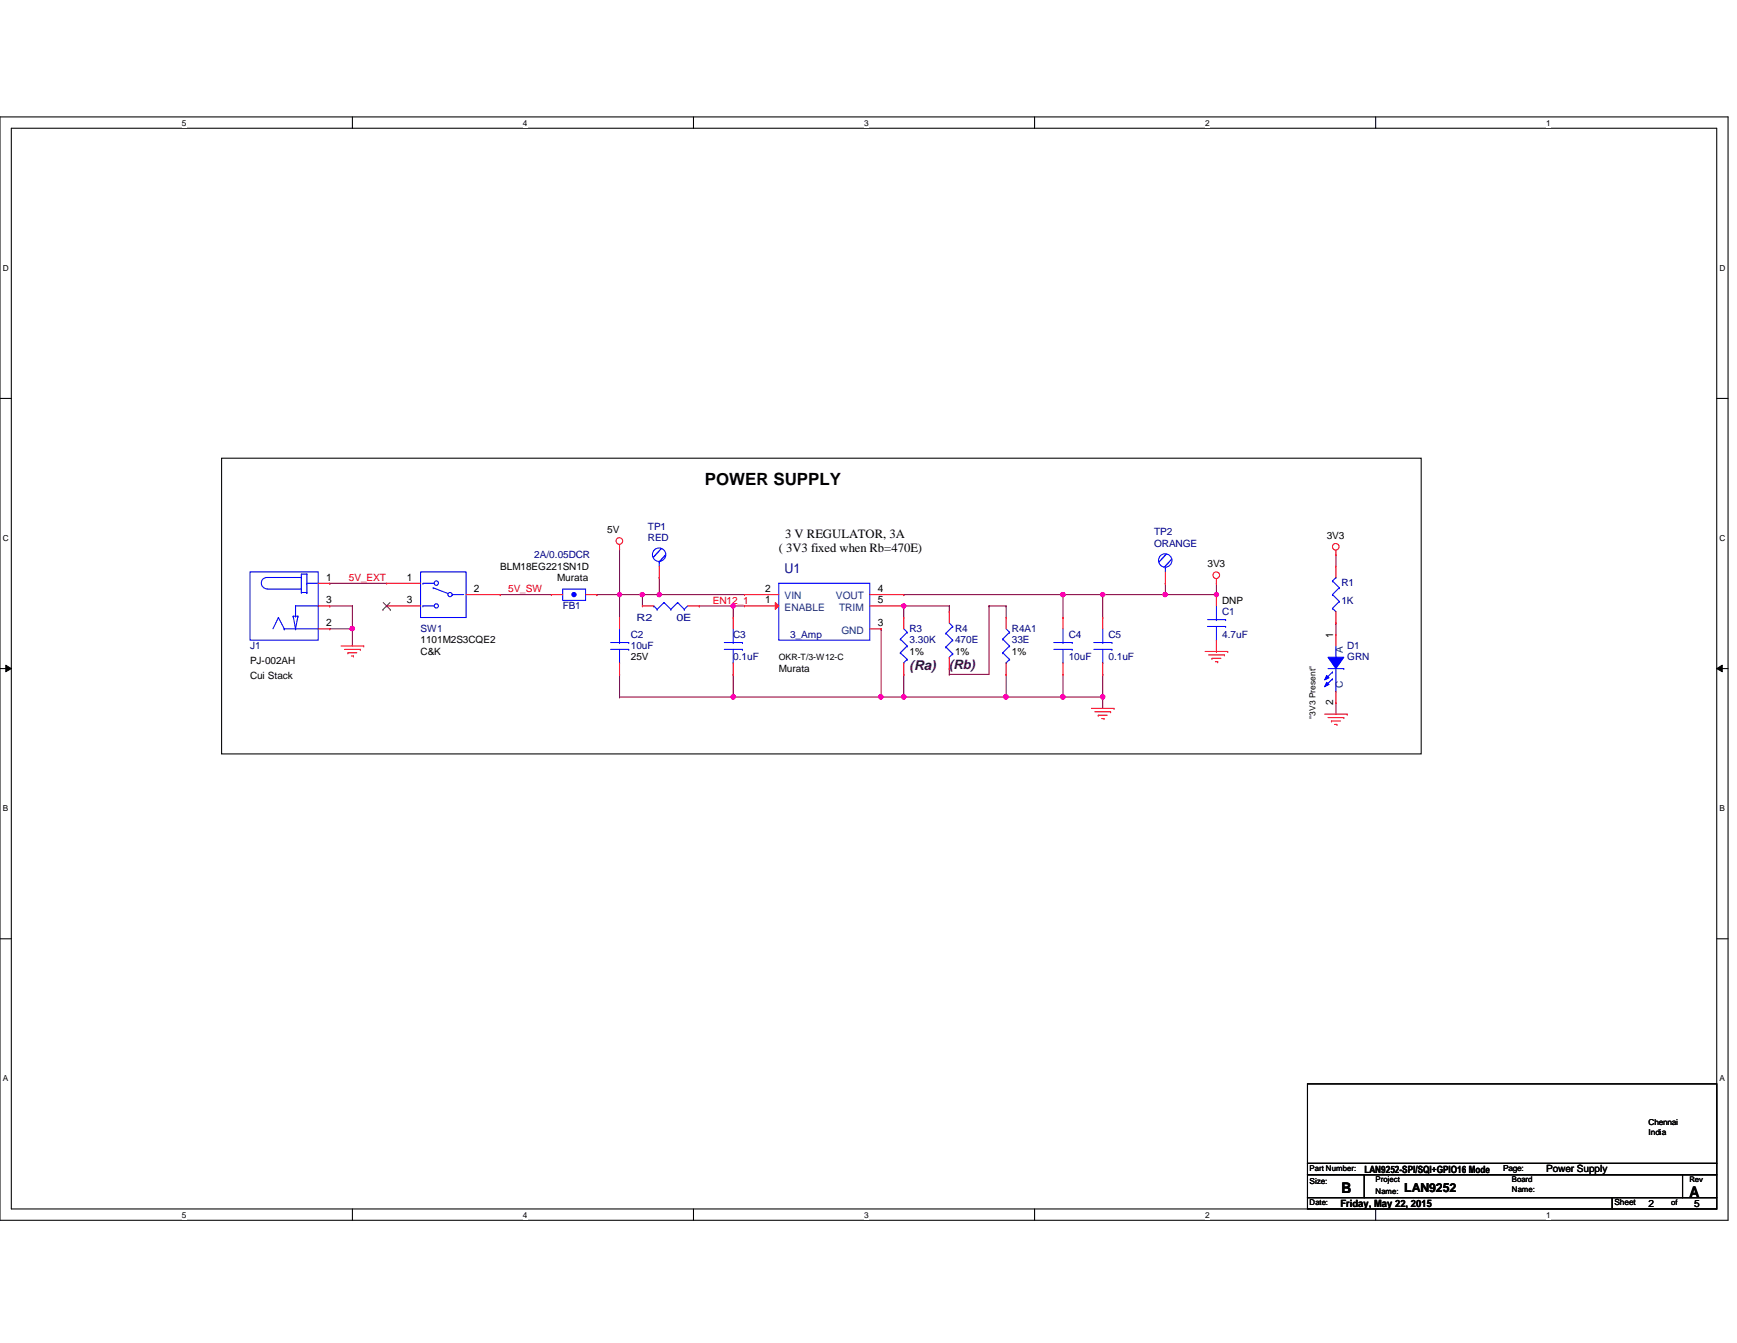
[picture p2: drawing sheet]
<svg xmlns="http://www.w3.org/2000/svg" width="279mm" height="216mm" viewBox="0 0 279 216" stroke-linecap="round" stroke-linejoin="round" font-family="sans-serif">
<path d="M0 18.8h278v177.4h-278zM1.8 20.6h274.3v173.8h-274.3z" fill="none" stroke="#000" stroke-width=".17"/>
<g fill="#fff">
<path d="M29.3 19h.7v1.5h-.7z"/>
<path d="M29.3 194.6h.7v1.4h-.7z"/>
</g>
<path d="M56.7 18.8v1.8M56.7 194.4v1.8" fill="none" stroke="#000" stroke-width=".17"/>
<g fill="#fff">
<path d="M84.1 19h.7v1.5h-.7z"/>
<path d="M84.1 194.6h.7v1.4h-.7z"/>
</g>
<path d="M111.5 18.8v1.8M111.5 194.4v1.8" fill="none" stroke="#000" stroke-width=".17"/>
<g fill="#fff">
<path d="M139 19h.7v1.5h-.7z"/>
<path d="M139 194.6h.7v1.4h-.7z"/>
</g>
<path d="M166.4 18.8v1.8M166.4 194.4v1.8" fill="none" stroke="#000" stroke-width=".17"/>
<g fill="#fff">
<path d="M193.8 19h.8v1.5h-.8z"/>
<path d="M193.8 194.6h.8v1.4h-.8z"/>
</g>
<path d="M221.3 18.8v1.8M221.3 194.4v1.8" fill="none" stroke="#000" stroke-width=".17"/>
<g fill="#fff">
<path d="M248.7 19h.7v1.5h-.7z"/>
<path d="M248.7 194.6h.7v1.4h-.7z"/>
<path d="M.5 42.3h.9v1.5h-.9z"/>
<path d="M276.6 42.3h.9v1.5h-.9z"/>
<path d="M.5 85.8h.9v1.4h-.9z"/>
<path d="M276.6 85.8h.9v1.4h-.9z"/>
</g>
<path d="M0 64.1h1.8M276.1 64.1h1.9" fill="none" stroke="#000" stroke-width=".17"/>
<g fill="#fff">
<path d="M.5 129.2h.8v1.5h-.8z"/>
<path d="M276.6 129.2h.9v1.5h-.9z"/>
</g>
<path d="M0 107.5h1.8M276.1 107.5h1.9" fill="none" stroke="#000" stroke-width=".17"/>
<path d="M.9 106.9l.9 .6-.9 .5zM276.1 107.5l.9-.6v1.1z" fill="#000"/>
<path d="M.9 106.9l.9 .6-.9 .5zM276.1 107.5l.9-.6v1.1z" fill="none" stroke="#000" stroke-width=".16"/>
<g fill="#fff">
<path d="M.5 172.6h.8v1.5h-.8z"/>
<path d="M276.6 172.6h.9v1.5h-.9z"/>
</g>
<path d="M35.6 73.7h193v47.5h-193zM0 150.9h1.8M276.1 150.9h1.9" fill="none" stroke="#000" stroke-width=".17"/>
<path d="M53 97.4h.1M53 97.4h3.7M56.7 97.4h.1M56.7 97.4v6.4M80.5 95.6h.1M80.5 95.6h8.2M53 101.1h.1M53 101.1h3.7M56.7 101.1h.1" fill="none" stroke="#800040" stroke-width=".17"/>
<circle cx="56.7" cy="101" r=".36" fill="#f0f"/>
<circle cx="56.7" cy="101" r=".36" fill="none" stroke="#f0f" stroke-width=".17"/>
<path d="M145.4 108.4h.1M145.4 108.4v3.7M171 112.1h.1M171 112.1h6.4" fill="none" stroke="#800040" stroke-width=".17"/>
<circle cx="177.4" cy="112" r=".35" fill="#f0f"/>
<circle cx="177.4" cy="112" r=".35" fill="none" stroke="#f0f" stroke-width=".17"/>
<circle cx="171" cy="112" r=".37" fill="#f0f"/>
<circle cx="171" cy="112" r=".37" fill="none" stroke="#f0f" stroke-width=".17"/>
<path d="M171 95.6h.1M171 95.6h6.4M171 108.4h.1M171 108.4v3.7M177.4 112.1h.1M177.4 112.1v1.8" fill="none" stroke="#800040" stroke-width=".17"/>
<circle cx="171" cy="95.6" r=".36" fill="#f0f"/>
<circle cx="171" cy="95.6" r=".36" fill="none" stroke="#f0f" stroke-width=".17"/>
<path d="M187.5 93.8h.1M187.5 93.8v1.8M214.9 89.2h.1M214.9 89.2v1.8M99.7 112.1h.1M99.7 112.1h18.2" fill="none" stroke="#800040" stroke-width=".17"/>
<circle cx="187.4" cy="95.6" r=".34" fill="#f0f"/>
<circle cx="187.4" cy="95.6" r=".34" fill="none" stroke="#f0f" stroke-width=".17"/>
<path d="M112.5 97.4h.1M112.5 97.4h5.4M117.9 97.4h.1M117.9 97.4v1.9M117.9 108.4h.1M117.9 108.4v3.7" fill="none" stroke="#800040" stroke-width=".17"/>
<circle cx="117.9" cy="97.4" r=".34" fill="#f0f"/>
<circle cx="117.9" cy="97.4" r=".34" fill="none" stroke="#f0f" stroke-width=".17"/>
<path d="M145.4 95.6h.1M145.4 95.6h25.6M117.9 112.1h.1M141.7 101.1h.1M141.7 101.1v11h-23.8M177.4 108.4h.1M177.4 108.4v3.7" fill="none" stroke="#800040" stroke-width=".17"/>
<circle cx="117.9" cy="112" r=".35" fill="#f0f"/>
<circle cx="117.9" cy="112" r=".35" fill="none" stroke="#f0f" stroke-width=".17"/>
<path d="M171 95.6h.1M171 95.6v3.7M177.4 95.6h.1M177.4 95.6h10.1" fill="none" stroke="#800040" stroke-width=".17"/>
<circle cx="177.4" cy="95.6" r=".34" fill="#f0f"/>
<circle cx="177.4" cy="95.6" r=".34" fill="none" stroke="#f0f" stroke-width=".17"/>
<path d="M141.7 112.1h.1M141.7 112.1h3.7" fill="none" stroke="#800040" stroke-width=".17"/>
<circle cx="141.7" cy="112" r=".35" fill="#f0f"/>
<circle cx="141.7" cy="112" r=".35" fill="none" stroke="#f0f" stroke-width=".17"/>
<path d="M145.4 97.4h.1M145.4 97.4v1.9M177.4 95.6h.1M177.4 95.6v3.7M195.7 93.8h.1M195.7 93.8v1.8" fill="none" stroke="#800040" stroke-width=".17"/>
<circle cx="145.4" cy="97.4" r=".34" fill="#f0f"/>
<circle cx="145.4" cy="97.4" r=".34" fill="none" stroke="#f0f" stroke-width=".17"/>
<path d="M161.8 112.1h.1M161.8 112.1h9.2" fill="none" stroke="#800040" stroke-width=".17"/>
<circle cx="161.8" cy="112" r=".37" fill="#f0f"/>
<circle cx="161.8" cy="112" r=".37" fill="none" stroke="#f0f" stroke-width=".17"/>
<path d="M187.5 95.6h.1M187.5 95.6h8.2" fill="none" stroke="#800040" stroke-width=".17"/>
<circle cx="195.7" cy="95.6" r=".34" fill="#f0f"/>
<circle cx="195.7" cy="95.6" r=".34" fill="none" stroke="#f0f" stroke-width=".17"/>
<path d="M99.7 95.6h.1M99.7 95.6h3.6M145.4 97.4h.1M145.4 97.4h7.3M152.7 97.4h.1M152.7 97.4v.9" fill="none" stroke="#800040" stroke-width=".17"/>
<circle cx="103.3" cy="95.6" r=".34" fill="#f0f"/>
<circle cx="103.3" cy="95.6" r=".34" fill="none" stroke="#f0f" stroke-width=".17"/>
<circle cx="99.6" cy="95.6" r=".34" fill="#f0f"/>
<circle cx="99.6" cy="95.6" r=".34" fill="none" stroke="#f0f" stroke-width=".17"/>
<g fill="none" stroke="#800040" stroke-width=".17">
<path d="M53 93.8h.1M53 93.8h9.2M96 95.6h.1M96 95.6h3.7M99.7 95.6h.1M99.7 88.3h.1M99.7 88.3v11M103.3 95.6h.1M103.3 95.6v1.8M106 95.6h.1M106 95.6h13.8M117.9 97.4h.1"/>
<path d="M117.9 97.4h1.9M159.1 97.4h.1M159.1 97.4h2.7M159.1 97.4v11h-6.4M161.8 97.4h.1M161.8 97.4v1.9M99.7 108.4h.1M99.7 108.4v3.7M145.4 112.1h.1M152.7 107.5h.1M152.7 108.4h.1M152.7 107.5v.9"/>
<path d="M161.8 108.4h.1M161.8 108.4v3.7h-16.4M214.9 100.2h.1M214.9 113h.1M214.9 100.2v1.8M214.9 113v1.8"/>
</g>
<circle cx="145.4" cy="112" r=".35" fill="#f0f"/>
<circle cx="145.4" cy="112" r=".35" fill="none" stroke="#f0f" stroke-width=".17"/>
<path d="M106 92.8h.1M106 92.8v2.8" fill="none" stroke="#800040" stroke-width=".17"/>
<circle cx="106" cy="95.6" r=".34" fill="#f0f"/>
<circle cx="106" cy="95.6" r=".34" fill="none" stroke="#f0f" stroke-width=".17"/>
<path d="M103.3 95.6h.1M103.3 95.6h2.7" fill="none" stroke="#800040" stroke-width=".17"/>
<g fill="none" stroke="#f00" stroke-width=".17">
<path d="M99.7 88.3h.1M99.7 87.5v.8M195.7 93.8h.1M195.7 93v.8M214.9 89.2h.1M214.9 88.5v.7M54.9 103.8h3.6M55.4 104.4h2.6M56 104.9h.1M56 104.9h1.4M56.5 105.5h.4M56.9 105.5h.1"/>
<path d="M58 104.4h.1M58.5 103.8h.1M175.6 113.9h3.6M176.1 114.4h2.5M176.7 115h.1M176.7 115h1.4M177.2 115.5h.4M177.6 115.5h.1M178.6 114.4h.1M179.2 113.9h.1M193.8 104.7h3.7M194.4 105.3h2.5"/>
<path d="M194.9 105.8h.1M194.9 105.8h1.5M195.5 106.4h.4M195.9 106.4h.1M196.9 105.3h.1M197.5 104.7h.1M213.1 114.8h3.6M213.6 115.4h2.6M214.2 115.9h.1M214.2 115.9h1.4M214.7 116.5h.4M215.1 116.5h.1"/>
<path d="M216.2 115.4h.1M216.7 114.8h.1"/>
<circle cx="99.6" cy="87" r=".54"/>
<circle cx="195.6" cy="92.5" r=".54"/>
<circle cx="214.9" cy="87.9" r=".54"/>
</g>
<path d="M210.3 174.2h65.8v12.8h-65.8zM210.3 192.5h49v1.9h-49zM210.3 188.8h9.2v3.7h-9.2zM210.3 187h65.8v1.8h-65.8zM219.5 188.8h51.1v3.7h-51.1zM259.3 192.5h16.8v1.9h-16.8zM270.6 188.8h5.5v3.7h-5.5z" fill="none" stroke="#000" stroke-width=".17"/>
<path d="M187.5 91.2h.1M187.5 91.2v.7" fill="none" stroke="#00f" stroke-width=".17"/>
<circle cx="187.4" cy="90.1" r="1.08" fill="#fff"/>
<circle cx="187.4" cy="90.1" r="1.08" fill="#00f"/>
<g fill="none" stroke="#00f" stroke-width=".17">
<path d="M125.3 93.8h14.6v9.1h-14.6zM175.9 103.3h3M175.9 104.4h3M177.4 106.6h.1M177.4 103.3h.1M177.4 101.1v2.2M177.4 104.4v2.2M178.9 103.3h.1M178.9 104.4h.1"/>
<circle cx="187.4" cy="90.1" r="1.08"/>
</g>
<path d="M119.8 95.6h.1M119.8 95.6h5.5M177.4 99.3h.1M177.4 99.3v1.8M187.5 93.8h.1M187.5 91.9v1.9M139.9 101.1h1.8M141.7 101.1h.1M177.4 108.4h.1M177.4 106.6v1.8" fill="none" stroke="#f00" stroke-width=".17"/>
<path d="M124.7 96.9l.6 .5-.6 .6z" fill="#f00"/>
<g fill="none" stroke="#f00" stroke-width=".17">
<path d="M51.2 97.4h1.8M51.2 93.8h1.8M53 93.8h.1M53 97.4h.1M119.8 97.4h.1M119.8 97.4h5.5M124.7 96.9l.6 .5-.6 .6zM139.9 97.4h5.5M139.9 95.6h5.5M145.4 97.4h.1M145.4 95.6h.1M51.2 101.1h1.8"/>
<path d="M53 101.1h.1"/>
</g>
<g fill="none" stroke="#00f" stroke-width=".17">
<path d="M40.2 91.9h11v11h-11zM43 94.7h5.5M44.8 99.3h.1M44.8 99.3l-.9 1.8M44.8 99.3l.9 1.8M47.2 99.1h.1M47.2 99.1l.3 2M47.2 99.1h.7M47.5 97.4h.1M47.5 99.1h.1M47.5 97.4h3.7M47.5 97.4v1.7"/>
<path d="M47.9 99.1h.1M47.9 99.1l-.4 2M48.5 92.8h-5.5a.91 .91 0 0 0-1 .9 .91 .91 0 0 0 1 1M48.5 92.8h.1M48.5 95.2h.1M48.5 94.7h.1M48.5 95.2h.9M49.4 93.8h.1M49.4 95.2h.1M49.4 92.3h.1M49.4 93.8h1.8M49.4 92.3h-.9v2.9"/>
<path d="M49.4 92.3v2.9M45.7 101.1h.1M45.7 101.1h5.5M47.5 101.1h.1M213.6 107.5h2.6M214.9 105.7h.1M214.9 111.1h.1M214.9 103.8v1.9M214.9 107.5v3.6M216.2 107.5h.1"/>
</g>
<path d="M213.6 105.7h2.6l-1.3 1.8z" fill-rule="evenodd" fill="#00f"/>
<path d="M213.6 105.7h2.6l-1.3 1.8z" fill="none" stroke="#00f" stroke-width=".17"/>
<path d="M213.4 109.7l.4 .3-.7 .4z" fill-rule="evenodd" fill="#00f"/>
<path d="M213.4 109.7l.4 .3-.7 .4z" fill="none" stroke="#00f" stroke-width=".17"/>
<path d="M213.4 108.6l.4 .4-.7 .3z" fill-rule="evenodd" fill="#00f"/>
<g fill="none" stroke="#00f" stroke-width=".17">
<path d="M90.5 94.7h3.7v1.8h-3.7zM105.2 97.4h.1M105.2 97.4l.5 .6M105.7 98h.1M106.8 96.9h.1M106.8 96.9l1.1 1.1M106.8 96.9l-1.1 1.1M107.9 98h.1M109 96.9h.1M109 96.9l1.1 1.1M109 96.9l-1.1 1.1M110.1 98h.1"/>
<path d="M110.6 97.4l-.5 .6M213.4 108.6l.4 .4-.7 .3zM214.3 108h.1M214.3 109.1h.1M214.3 108l-1.1 1.1M214.3 109.1l-1.1 1.1"/>
</g>
<path d="M103.3 97.4h.1M103.3 97.4h1.9M110.6 97.4h1.9M112.5 97.4h.1M214.9 102h.1M214.9 113h.1M214.9 102v1.8M214.9 111.1v1.9" fill="none" stroke="#f00" stroke-width=".17"/>
<circle cx="92.3" cy="95.6" r=".34" fill="#00f"/>
<g fill="none" stroke="#00f" stroke-width=".17">
<path d="M106 90.3h.1M106 90.3v.7M194.2 99.6h2.9M195.7 99.6h.1M195.7 97.4v2.2M197.1 99.6h.1M98.2 103.3h2.9M98.2 104.4h2.9M99.7 106.6h.1M99.7 103.3h.1M99.7 101.1v2.2M99.7 104.4v2.2"/>
<path d="M101.1 103.3h.1M101.1 104.4h.1M144.8 102.7h.1M144.8 104.9h.1M144.8 102.7l1.1 1.1M144.8 104.9l1.1 1.1M145.4 106.6h.1M145.4 101.1l.5 .5M145.9 101.6h.1M145.9 103.8h.1M145.9 106h.1M145.9 101.6l-1.1 1.1"/>
<path d="M145.9 103.8l-1.1 1.1M145.9 106l-.5 .6M161.3 102.7h.1M161.3 104.9h.1M161.3 102.7l1.1 1.1M161.3 104.9l1.1 1.1M161.8 106.6h.1M161.8 101.1l.6 .5M162.4 101.6h.1M162.4 103.8h.1M162.4 106h.1M162.4 101.6l-1.1 1.1"/>
<path d="M162.4 103.8l-1.1 1.1M162.4 106l-.6 .6M194.2 100.7h2.9M195.7 102.9h.1M195.7 100.7v2.2M197.1 100.7h.1"/>
<circle cx="92.3" cy="95.6" r=".34"/>
</g>
<g fill="none" stroke="#f00" stroke-width=".17">
<path d="M88.7 95.6h.1M88.7 95.6h1.8M94.2 95.6h1.8M96 95.6h.1M99.7 99.3h.1M99.7 99.3v1.8M145.4 99.3h.1M145.4 99.3v1.8M161.8 99.3h.1M161.8 99.3v1.8M195.7 95.6h.1M195.7 95.6v1.8"/>
<path d="M99.7 108.4h.1M99.7 106.6v1.8M145.4 108.4h.1M145.4 106.6v1.8M161.8 108.4h.1M161.8 106.6v1.8M195.7 104.7h.1M195.7 102.9v1.8"/>
</g>
<circle cx="106" cy="89.2" r="1.08" fill="#fff"/>
<circle cx="106" cy="89.2" r="1.08" fill="#00f"/>
<g fill="none" stroke="#00f" stroke-width=".17">
<path d="M67.6 91.9h7.4v7.4h-7.4zM68 93.8h.1M68 97.4h.1M68 93.8h1.8M68 97.4h1.8M69.7 94.5h.1M69.7 94.5l2.4 .9M72.8 95.6h.1M72.8 95.6h1.8M214.3 97.8h.1M214.3 95.6h.1M214.3 93.4h.1"/>
<path d="M214.3 97.8l.6 .5M214.3 95.6l1.1 1.1M214.3 93.4l1.1 1.1M214.9 92.8h.1M214.9 92.8l-.6 .6M215.4 96.7h.1M215.4 94.5h.1M215.4 96.7l-1.1 1.1M215.4 94.5l-1.1 1.1M116.5 103.3h2.9M116.5 104.4h2.9M117.9 106.6h.1"/>
<path d="M117.9 103.3h.1M117.9 101.1v2.2M117.9 104.4v2.2M119.4 103.3h.1M119.4 104.4h.1M152.1 101.8h.1M152.1 104h.1M152.1 101.8l1.1 1.1M152.1 104l1.1 1.1M152.7 105.7h.1M152.7 100.2l.5 .5M153.2 100.7h.1"/>
<path d="M153.2 102.9h.1M153.2 105.1h.1M153.2 100.7l-1.1 1.1M153.2 102.9l-1.1 1.1M153.2 105.1l-.5 .6M169.5 103.3h3M169.5 104.4h3M171 106.6h.1M171 103.3h.1M171 101.1v2.2M171 104.4v2.2M172.5 103.3h.1"/>
<path d="M172.5 104.4h.1"/>
<circle cx="70.2" cy="93.7" r=".35"/>
<circle cx="70.2" cy="97.4" r=".34"/>
<circle cx="72.4" cy="95.6" r=".34"/>
<circle cx="106" cy="89.2" r="1.08"/>
</g>
<g fill="none" stroke="#f00" stroke-width=".17">
<path d="M62.2 97.4h.1M62.2 93.8h.1M62.2 97.4h5.4M62.2 93.8h5.4M75 95.6h5.5M80.5 95.6h.1M106 92.8h.1M106 91v1.8M117.9 99.3h.1M117.9 99.3v1.8M152.7 98.3h.1M152.7 98.3v1.9"/>
<path d="M171 99.3h.1M171 99.3v1.8M214.9 91h.1M214.9 91v1.8M214.9 98.3v1.9M117.9 108.4h.1M117.9 106.6v1.8M152.7 107.5h.1M152.7 105.7v1.8M171 108.4h.1M171 106.6v1.8M214.9 100.2h.1"/>
</g>
<path d="M61.6 98h.1M61.6 96.9l1.2 1.1M62.7 96.9l-1.1 1.1M62.8 98h.1" fill="none" stroke="#804000" stroke-width=".16"/>
<circle cx="56.7" cy="101" r=".36" fill="#f0f"/>
<circle cx="56.7" cy="101" r=".36" fill="none" stroke="#f0f" stroke-width=".17"/>
<circle cx="177.4" cy="112" r=".35" fill="#f0f"/>
<circle cx="177.4" cy="112" r=".35" fill="none" stroke="#f0f" stroke-width=".17"/>
<circle cx="171" cy="112" r=".37" fill="#f0f"/>
<circle cx="171" cy="112" r=".37" fill="none" stroke="#f0f" stroke-width=".17"/>
<circle cx="171" cy="95.6" r=".36" fill="#f0f"/>
<circle cx="171" cy="95.6" r=".36" fill="none" stroke="#f0f" stroke-width=".17"/>
<circle cx="187.4" cy="95.6" r=".34" fill="#f0f"/>
<circle cx="187.4" cy="95.6" r=".34" fill="none" stroke="#f0f" stroke-width=".17"/>
<circle cx="117.9" cy="97.4" r=".34" fill="#f0f"/>
<circle cx="117.9" cy="97.4" r=".34" fill="none" stroke="#f0f" stroke-width=".17"/>
<circle cx="117.9" cy="112" r=".35" fill="#f0f"/>
<circle cx="117.9" cy="112" r=".35" fill="none" stroke="#f0f" stroke-width=".17"/>
<circle cx="177.4" cy="95.6" r=".34" fill="#f0f"/>
<circle cx="177.4" cy="95.6" r=".34" fill="none" stroke="#f0f" stroke-width=".17"/>
<circle cx="141.7" cy="112" r=".35" fill="#f0f"/>
<circle cx="141.7" cy="112" r=".35" fill="none" stroke="#f0f" stroke-width=".17"/>
<circle cx="145.4" cy="97.4" r=".34" fill="#f0f"/>
<circle cx="145.4" cy="97.4" r=".34" fill="none" stroke="#f0f" stroke-width=".17"/>
<circle cx="161.8" cy="112" r=".37" fill="#f0f"/>
<circle cx="161.8" cy="112" r=".37" fill="none" stroke="#f0f" stroke-width=".17"/>
<circle cx="195.7" cy="95.6" r=".34" fill="#f0f"/>
<circle cx="195.7" cy="95.6" r=".34" fill="none" stroke="#f0f" stroke-width=".17"/>
<circle cx="103.3" cy="95.6" r=".34" fill="#f0f"/>
<circle cx="103.3" cy="95.6" r=".34" fill="none" stroke="#f0f" stroke-width=".17"/>
<circle cx="99.6" cy="95.6" r=".34" fill="#f0f"/>
<circle cx="99.6" cy="95.6" r=".34" fill="none" stroke="#f0f" stroke-width=".17"/>
<circle cx="145.4" cy="112" r=".35" fill="#f0f"/>
<circle cx="145.4" cy="112" r=".35" fill="none" stroke="#f0f" stroke-width=".17"/>
<circle cx="106" cy="95.6" r=".34" fill="#f0f"/>
<circle cx="106" cy="95.6" r=".34" fill="none" stroke="#f0f" stroke-width=".17"/>
<text font-size="2.7" x="113.4" y="78">POWER SUPPLY</text>
<g font-size="2.4">
<text x="215.8" y="191.8">B</text>
<text x="271.7" y="192.4">A</text>
</g>
<text font-size="2.2" fill="#000080" x="126.2" y="92.1">U1</text>
<text font-size="2.2" fill="#400040" x="146.3" y="107.7">(Ra)</text>
<text font-size="2.1" fill="#400040" x="152.7" y="107.6">(Rb)</text>
<g font-size="2">
<text x="125.3" y="88.7">( 3V3 fixed when Rb=470E)</text>
<text x="126.3" y="86.4">3 V REGULATOR, 3A</text>
<text x="225.8" y="191.6">LAN9252</text>
</g>
<g font-size="1.7">
<text x="52.5" y="93.3">1</text>
<text x="65.4" y="93.3">1</text>
<text x="76.2" y="95.2">2</text>
<text x="123.1" y="95.2">2</text>
<text x="141.2" y="95.2">4</text>
<text x="52.5" y="100.7">2</text>
<text x="52.5" y="97">3</text>
<text x="65.4" y="97">3</text>
<text x="123.1" y="97">1</text>
<text x="141.2" y="100.7">3</text>
<text x="141.2" y="97">5</text>
<text x="214.5" y="102.6" transform="rotate(-90 214.5 102.6)">1</text>
<text x="214.5" y="113.3" transform="rotate(-90 214.5 113.3)">2</text>
</g>
<g font-size="1.7" fill="#004080">
<text x="126.2" y="96.4">VIN</text>
<text x="126.2" y="98.2">ENABLE</text>
<text x="134.5" y="96.4">VOUT</text>
<text x="135" y="98.2">TRIM</text>
<text x="135.3" y="101.9">GND</text>
</g>
<g font-size="1.6" fill="#000080">
<text x="85.9" y="89.7">2A/0.05DCR</text>
<text x="104.2" y="85.1">TP1</text>
<text x="104.2" y="87">RED</text>
<text x="185.6" y="86.1">TP2</text>
<text x="185.6" y="87.9">ORANGE</text>
<text x="215.8" y="94.3">R1</text>
<text x="67.6" y="101.6">SW1</text>
<text x="90.5" y="98">FB1</text>
<text x="102.4" y="99.8">R2</text>
<text x="108.8" y="99.8">0E</text>
<text x="146.3" y="101.6">R3</text>
<text x="153.6" y="101.6">R4</text>
<text x="162.8" y="101.6">R4A1</text>
<text x="196.6" y="98.8">C1</text>
<text x="215.8" y="97">1K</text>
<text x="40.2" y="104.4">J1</text>
<text x="101.5" y="102.5">C2</text>
<text x="101.5" y="104.4">10uF</text>
<text x="117.9" y="102.5">C3</text>
<text x="117.9" y="106.2">0.1uF</text>
<text x="127.1" y="102.5">3_Amp</text>
<text x="146.3" y="103.4">3.30K</text>
<text x="153.6" y="103.4">470E</text>
<text x="162.8" y="103.4">33E</text>
<text x="171.9" y="102.5">C4</text>
<text x="171.9" y="106.2">10uF</text>
<text x="178.3" y="102.5">C5</text>
<text x="178.3" y="106.2">0.1uF</text>
<text x="196.6" y="102.5">4.7uF</text>
<text x="216.7" y="104.4">D1</text>
<text x="216.7" y="106.2">GRN</text>
</g>
<g font-size="1.6">
<text x="97.7" y="85.7">5V</text>
<text x="213.4" y="86.6">3V3</text>
<text x="80.5" y="91.6">BLM18EG221SN1D</text>
<text x="89.6" y="93.4">Murata</text>
<text x="194.2" y="91.2">3V3</text>
<text x="196.6" y="97">DNP</text>
<text x="40.2" y="106.7">PJ-002AH</text>
<text x="67.6" y="103.4">1101M2S3CQE2</text>
<text x="67.6" y="105.3">C&amp;K</text>
<text x="101.5" y="106.2">25V</text>
<text x="125.3" y="108">Murata</text>
<text x="146.3" y="105.3">1%</text>
<text x="153.6" y="105.3">1%</text>
<text x="162.8" y="105.3">1%</text>
<text x="40.2" y="109.1">Cui Stack</text>
<text x="219.5" y="188.5">LAN9252-SPI/SQI+GPIO16 Mode</text>
<text x="248.7" y="188.5">Power Supply</text>
<text x="215.6" y="194.1">Friday, May 22, 2015</text>
<text x="265.2" y="194">2</text>
<text x="272.5" y="194">5</text>
</g>
<g font-size="1.6" fill="#f00">
<text x="56.1" y="93.4">5V_EXT</text>
<text x="81.7" y="95.2">5V_SW</text>
<text x="114.7" y="97">EN12_1</text>
</g>
<g font-size="1.6" fill="#004080">
<text x="216" y="104.9" transform="rotate(-90 216 104.9)">A</text>
<text x="216" y="110.6" transform="rotate(-90 216 110.6)">C</text>
</g>
<g font-size="1.4">
<text x="125.3" y="106">OKR-T/3-W12-C</text>
<text x="211.6" y="115.5" transform="rotate(-90 211.6 115.5)">&quot;3V3 Present&quot;</text>
<text x="259.7" y="193.8">Sheet</text>
</g>
<g font-size="1.3">
<text x="29.3" y="20.2">5</text>
<text x="84.1" y="20.2">4</text>
<text x="139" y="20.2">3</text>
<text x="193.8" y="20.2">2</text>
<text x="248.7" y="20.2">1</text>
<text x=".5" y="43.5">D</text>
<text x="276.6" y="43.5">D</text>
<text x=".5" y="87">C</text>
<text x="276.6" y="87">C</text>
<text x=".5" y="130.4">B</text>
<text x="276.6" y="130.4">B</text>
<text x=".5" y="173.8">A</text>
<text x="276.6" y="173.8">A</text>
<text x="265.2" y="180.9">Chennai</text>
<text x="265.2" y="182.5">India</text>
<text x="210.7" y="190.4">Size:</text>
<text x="210.7" y="188.2">Part Number:</text>
<text x="221.3" y="190">Project</text>
<text x="221.3" y="191.9">Name:</text>
<text x="241.8" y="188.2">Page:</text>
<text x="243.2" y="191.7">Name:</text>
<text x="243.2" y="190">Board</text>
<text x="29.3" y="195.7">5</text>
<text x="84.1" y="195.7">4</text>
<text x="139" y="195.7">3</text>
<text x="193.8" y="195.7">2</text>
<text x="210.7" y="193.7">Date:</text>
<text x="248.7" y="195.7">1</text>
</g>
<g font-size="1.2">
<text x="271.7" y="190">Rev</text>
<text x="268.8" y="193.7">of</text>
</g>
</svg>
